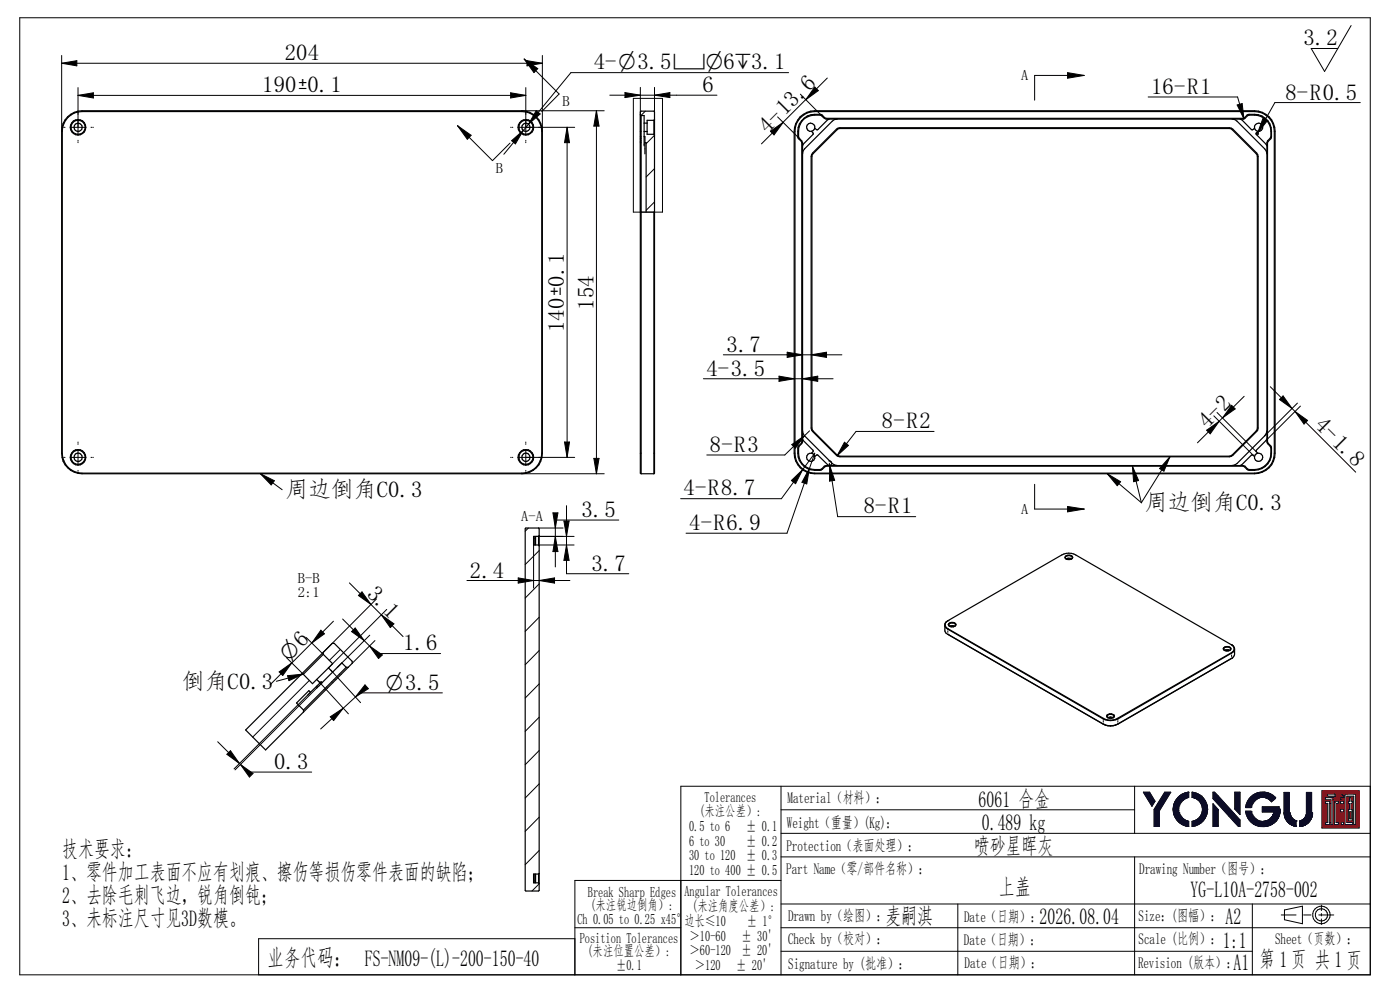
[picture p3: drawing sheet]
<svg xmlns="http://www.w3.org/2000/svg" width="297mm" height="210mm" viewBox="0 0 297 210" stroke-linecap="round" stroke-linejoin="round" font-family="sans-serif">
<g fill="none" stroke="#000" stroke-width=".21">
<path d="M4.2 3.8h286.5v203h-286.5zM165.7 166.8v40M165.7 171.8h75M165.7 176.8h125M240.7 166.8v10M290.7 166.8h-146.3v40M122 196.8h22.4M122 199.1h-67.1v7.7M165.7 181.8h125M165.7 196.8h125M165.7 191.8h125M165.7 186.8h-43.7v20"/>
<path d="M203.2 191.8v15M240.7 181.8v25M265.7 191.8v15M271.8 194.1h3.2M272.5 193l3.8-.8v3.8l-3.8-.9zM276.6 194.1h1.5M279.8 194.1h3.2M280.3 192v1.2M280.3 193.8v.5M280.3 194.9v1.2M165.7 201.8h100"/>
<circle cx="280.3" cy="194.1" r="1.86"/>
<circle cx="280.3" cy="194.1" r="1.31"/>
</g>
<path d="M280.5 167.8v7.8h7.8v-7.8zM285.3 168.4h2.3v6.5h-.4v-6h-1.4v5.6h1.2l-.1 .4h-1.6zM286.3 169.2h.3v.8h.4l-.1 .4h-.3v1.3h.3v2.5h-.9v-2.5h.3v-1.3h-.3v-.4h.3zM284.4 170h.7v.4h-.2v1.3h.2v.5h-.2l.1 2.7h-.5v-2.7l-.1-.5h.1v-1.3zM283.1 170h.9l-.1 .4h-.4v4.1h.5l-.1 .4h-.8zM281.1 169.2h1.7v5.7h-.4v-5.2h-1.1zM281.6 168.4h1.9l-.1 .5h-1.7zM281.3 170h.8v4.9h-.9l.1-.4h.4v-4.1h-.6z" fill-rule="evenodd" fill="#f00"/>
<g fill="none" stroke="#f00" stroke-width=".21">
<path d="M280.5 167.8h7.8v7.8h-7.8zM281.1 169.2h1.7v5.7h-.4v-5.2h-1.1zM281.3 170h.8v4.9h-.9l.1-.4h.4v-4.1h-.6zM281.6 168.4h1.9l-.1 .5h-1.7zM282.1 170.4h.1M282.1 174.5h.1M282.4 169.2h.1M282.8 169.2h.1M282.8 169.7h.1M283.1 170.2h.1M283.1 170h.9l-.1 .4h-.4v4.1h.5l-.1 .4h-.8zM283.1 168.4h.1"/>
<path d="M283.1 168.9h.1M284.4 170h.7v.4h-.2v1.3h.2v.5h-.2l.1 2.7h-.5v-2.7l-.1-.5h.1v-1.3zM284.5 169.2h.1M284.5 168.4h.3v.4h.3v.4h-.3l-.1 .5h-.3zM285 169.2h.1M285.3 168.4h2.3v6.5h-.4v-6h-1.5v5.6h1.3l-.1 .4h-1.6zM285.5 174.9h.1M286.3 169.2h.3v.8h.4l-.1 .4h-.3v1.3h.3v2.5h-.9v-2.5h.3v-1.3h-.3v-.4h.3z"/>
</g>
<path d="M286.3 172.2h.3v1.5h-.3z" fill-rule="evenodd" fill="#f00"/>
<path d="M286.3 172.2h.3v1.5h-.3z" fill="none" stroke="#f00" stroke-width=".21"/>
<path d="M242.6 168.1h1.3l1.1 1.9-.6 1z" fill-rule="evenodd" fill="#0c0c26"/>
<path d="M242.6 168.1h1.3l1.1 1.9-.6 1z" fill="none" stroke="#0c0c26" stroke-width=".21"/>
<path d="M247.1 168.1h1.3l-2.4 3.9v3.3h-1.1v-3.6z" fill-rule="evenodd" fill="#0c0c26"/>
<path d="M247.1 168.1h1.3l-2.4 3.9v3.3h-1.1v-3.6z" fill="none" stroke="#0c0c26" stroke-width=".21"/>
<path d="M249.8 169.2l1.3-.9 1.1-.2v1.1l-.8 .2-.7 .4-.4 .6-.3 .8v.9l.2 .8 1 1 1 .3v1.1l-1-.2-.8-.4-.7-.7-.6-.9-.2-1.1v-.9l.3-1z" fill-rule="evenodd" fill="#0c0c26"/>
<g fill="none" stroke="#0c0c26" stroke-width=".21">
<path d="M248.9 171.5h.1M248.9 171.6h.1M248.9 171.7h.1M248.9 171.9h.1M248.9 172h.1M248.9 171.4v.1M248.9 171.6v.1M248.9 171.8v.1M248.9 171.1h.1M248.9 171.2h.1M248.9 171.3h.1M248.9 171.4h.1"/>
<path d="M248.9 172.1h.1M248.9 172.2h.1M248.9 172.3h.1M248.9 171.2v.1M248.9 172v.1M248.9 172.2v.1M249 170.9h.1M249 171.1h.1M249 172.3h.1M249 172.4h.1M249 172.5h.1M249 171v.1"/>
<path d="M249 172.4v.1M249 170.7h.1M249 172.6h.1M249 170.8v.1M249 170.6h.1M249 172.8h.1M249 172.7v.1M249.1 170.4h.1M249.1 170.5h.1M249.1 172.8h.1M249.1 172.9h.1M249.1 170.5l-.1 .1"/>
<path d="M249.1 172.9v.1M249.1 170.3h.1M249.1 173h.1M249.1 173.1h.1M249.2 170.3h.1M249.2 173.1h.1M249.2 170.1h.1M249.2 173.2h.1M249.2 170.2v.1M249.3 170.1h.1M249.3 173.3h.1M249.3 170h.1"/>
<path d="M249.3 173.4h.1M249.3 169.9h.1M249.3 173.5h.1M249.4 169.8h.1M249.4 169.9h.1M249.4 173.5h.1M249.4 173.6h.1M249.5 169.7h.1M249.5 169.8h.1M249.5 173.7h.1M249.6 169.6h.1M249.6 173.8h.1"/>
<path d="M249.6 169.5h.1M249.6 173.9h.1M249.7 169.5h.1M249.7 173.9h.1M249.7 174h.1M249.7 169.4h.1M249.8 169.3h.1M249.8 174.1h.1M249.8 169.2h.1M249.9 169.2h.1M249.9 174.2h.1M249.9 169.1h.1"/>
<path d="M250 169.1h.1M250 174.3h.1M250 172h.1M250 171.8h.1M250 171.4h.1M250 171.2h.1M250 171.2v1.1M250.1 169h.1M250.1 174.4h.1M250.1 172.3h.1M250.1 171h.1M250.1 172.3v.1"/>
<path d="M250.1 172.5h.1M250.1 170.8h.1M250.1 172.5l.1 .3M250.1 168.9h.1M250.1 174.5h.1M250.1 172.7h.1M250.1 170.7h.1M250.1 170.7l-.1 .5M250.2 168.9h.1M250.2 174.5h.1M250.2 172.8h.1M250.2 170.6h.1"/>
<path d="M250.2 172.8v.1M250.3 168.8h.1M250.3 174.5h.1M250.3 172.9h.1M250.3 170.4h.1M250.3 172.9v.1M250.3 170.4l-.1 .2M250.3 174.6h.1M250.4 168.8h.1M250.4 173.1h.1M250.4 170.3h.1M250.4 170.3l-.1 .1"/>
<path d="M250.4 168.7h.1M250.4 174.7h.1M250.4 173.1v.1M250.5 168.7h.1M250.5 174.7h.1M250.5 173.2h.1M250.5 170.1h.1M250.5 170.1l-.1 .1M250.5 174.8h.1M250.5 173.3h.1M250.5 173.3l.1 .1M250.6 168.6h.1"/>
<path d="M250.6 174.8h.1M250.6 173.4h.1M250.6 170h.1M250.6 170v.1M250.7 168.6h.1M250.7 174.8h.1M250.7 173.4h.1M250.7 169.9h.1M250.7 168.5h.1M250.7 173.5h.1M250.7 173.5l.1 .1M250.7 174.9h.1"/>
<path d="M250.8 168.5h.1M250.8 174.9h.1M250.8 169.8h.1M250.8 169.8h-.1M250.9 174.9h.1M250.9 173.7h.1M250.9 169.8h.1M250.9 168.4l-.1 .1M250.9 168.4h.1M250.9 175h.1M250.9 169.7h.1M251 175h.1"/>
<path d="M251 173.7h.1M251 173.7v.1M251 168.4h.1M251 169.6h.1M251 169.6v.1M251.1 168.4h.1M251.1 175h.1M251.1 173.8h.1M251.1 173.8l.1 .1M251.1 168.3h.1M251.2 168.3h.1M251.2 169.5h.1"/>
<path d="M251.2 175.1h.1M251.2 169.5l-.1 .1M251.2 173.9h.1M251.3 168.3h.1M251.3 175.1h.1M251.3 168.2h.1M251.3 169.4h.1M251.3 169.4l-.1 .1M251.4 175.1h.1M251.4 174h.1M251.4 174l.1 .1M251.4 168.2h.1"/>
<path d="M251.4 175.2h.1M251.5 168.2h.1M251.5 175.2h.1M251.5 169.3h.1M251.5 169.3l-.1 .1M251.6 168.2h.1M251.6 175.2h.1M251.6 174.1h.1M251.6 174.1l.6 .1v1.1h-.1M251.6 169.3h.1M251.6 168.1h.1M251.7 168.1h.1"/>
<path d="M251.7 169.3h.1M251.7 175.3h.1M251.7 174.1h.1M251.8 175.3h.1M251.8 168.1h.1M251.9 168.1h.1M251.9 169.2h.1M251.9 175.3h.1M251.9 169.2h-.2M251.9 174.2h.1M252 175.3h.1M252.1 168.1h.1"/>
<path d="M252.1 168.1h.1v1.1h-.3"/>
</g>
<path d="M252.9 168.1l1.1 .3 1.1 .7 .9 1.4 .2 1.1-.2 1.2-.6 1.2-1 .8-1.3 .5h-.2v-1.1l1-.3 .6-.5 .6-1.1v-.9l-.1-.6-.5-.8-.8-.6-.8-.2z" fill-rule="evenodd" fill="#0c0c26"/>
<g fill="none" stroke="#0c0c26" stroke-width=".21">
<path d="M253.1 169.2h.1M253.1 174.2h.1M253.3 169.2h.1M253.3 174.2h-.2M253.3 174.1h.1M253.3 169.2l.2 .1M253.5 169.3h.1M253.5 174.1h-.2M253.5 174.1h.1M253.5 169.3l.1 .1M253.6 169.4h.1M253.6 174l-.1 .1"/>
<path d="M253.7 174h.1M253.7 169.4h.1M253.7 173.9v.1M253.8 173.9h.1M253.8 169.5h.1M253.9 169.5h.1M253.9 173.9h-.1M253.9 173.9h.1M253.9 169.5l.1 .1M254 169.6h.1M254 173.8l-.1 .1M254 173.8h.1"/>
<path d="M254.1 173.7h.1M254.1 169.7h.1M254.2 169.7h.1M254.2 173.7h-.1M254.2 169.8h.1M254.2 173.7h.1M254.3 169.8h.1M254.3 173.6h.1M254.3 169.8l.1 .1M254.4 169.9h.1M254.4 173.5l-.1 .1M254.4 173.4h.1"/>
<path d="M254.5 173.4h.1M254.5 170v.1M254.5 170.1h.1M254.6 170.1h.1M254.6 173.3l-.1 .1M254.6 173.2h.1M254.6 170.1v.1M254.6 170.2h.1M254.7 170.3h.1M254.7 173.1l-.1 .1M254.7 173.1h.1M254.7 170.3l.1 .1"/>
<path d="M254.8 170.4h.1M254.8 173h.1M254.8 170.5h.1M254.8 172.9h.1M254.8 170.4v.1M254.8 168.9l-1.1-.7-.8-.1v1.1h.4M254.8 170.6h.1M254.8 172.8v.2M254.9 168.9h.1M254.9 170.6h.1M254.9 172.8h.1M254.9 168.9a3.7 3.7 0 0 1-.1 5.6l-1.3 .7-.6 .1v-1.1h.2"/>
<path d="M254.9 170.7v.1M254.9 172.7v.1M254.9 170.8h.1M254.9 172.6h.1M255 170.8l.1 .6M255 172.5l-.1 .1M255 171h.1M255 172.4h.1M255 172.3v.1M255.1 171.2h.1M255.1 172.3h.1M255.1 172v.3"/>
<path d="M255.1 171.4h.1M255.1 171.8h.1M255.1 172h.1M255.1 171.4v.6"/>
</g>
<path d="M257.3 170.5l1.1 1.2v3.6h-1.1z" fill-rule="evenodd" fill="#0c0c26"/>
<path d="M257.3 170.5l1.1 1.2v3.6h-1.1z" fill="none" stroke="#0c0c26" stroke-width=".21"/>
<path d="M257.3 168.1h.4l5.4 5.8v1.4h-.4l-5.4-5.9z" fill-rule="evenodd" fill="#0c0c26"/>
<path d="M257.3 168.1h.4l5.4 5.8v1.4h-.4l-5.4-5.9z" fill="none" stroke="#0c0c26" stroke-width=".21"/>
<path d="M262 168.1h1.1v4.7l-1.1-1.2z" fill-rule="evenodd" fill="#0c0c26"/>
<path d="M262 168.1h1.1v4.7l-1.1-1.2z" fill="none" stroke="#0c0c26" stroke-width=".21"/>
<path d="M265.3 169.1l.6-.5 .9-.4 1.5-.1 1.2 .3 1.1 1-.9 .7-.5-.6-.7-.3-1-.1-.5 .1-1.1 .8-.4 .8-.1 .5h-1.1l.3-1.2z" fill-rule="evenodd" fill="#0c0c26"/>
<g fill="none" stroke="#0c0c26" stroke-width=".21">
<path d="M265.4 171.2h.1M265.4 171h.1M265.4 171v.2M265.5 170.8h.1M265.5 170.8l-.1 .2M265.6 170.7h.1M265.6 170.7l-.1 .1M265.6 170.5h.1M265.6 170.5v.1M265.7 170.4h.1M265.7 170.3h.1M265.7 170.3v.1"/>
<path d="M265.8 170.2h.1M265.8 170.2v.1M265.9 170.1h.1M265.9 170h.1M265.9 170v.1M266 170h.1M266 169.9h.1M266.1 169.9h.1M266.2 169.8h.1M266.2 169.8h-.1M266.2 169.7h.1M266.3 169.7h.1"/>
<path d="M266.4 169.6h.1M266.4 169.6h-.1M266.4 169.5h.1M266.5 169.5h.1M266.6 169.5h.1M266.7 169.4h.1M266.8 169.3h.1M266.9 169.3h.1M267 169.3h.1M267.2 169.2h.1M267.2 169.2h-.2M267.3 169.2h.1"/>
<path d="M267.5 169.1h.1M267.5 169.1l-.1 .1M267.6 169.1h.2M267.8 169.1h.1M267.9 169.1h.1M267.9 168.1h.1M268 169.1h.1M268.1 168.1h.1M268.1 169.1h.1M268.1 169.2h.1M268.1 168.1l-1.3 .1-.9 .4-.6 .5a4.2 4.2 0 0 0-1 2.2l1.1-.1M268.2 168.1h.1"/>
<path d="M268.2 169.2h.1M268.3 169.2h.1M268.4 169.2h.1M268.4 168.1h.1M268.5 169.2h.1M268.5 168.1h.1M268.6 169.2h.1M268.6 168.1h.1M268.6 169.3h.1M268.7 168.1h.1M268.7 169.3h.1M268.7 168.1l.1 .1"/>
<path d="M268.8 169.3h.1M268.8 168.2h.1M268.9 168.2h.1M268.9 169.4h.1M269 168.2h.1M269 169.4h.1M269 168.3h.1M269 169.5h.1M269.1 169.5h.1M269.2 168.3h.1M269.2 169.5h.1M269.2 169.6h.1"/>
<path d="M269.2 168.3l.1 .1M269.3 169.6h.1M269.3 168.4h.1M269.3 169.7h.1M269.4 168.4h.1M269.4 169.7h.1M269.5 169.8h.1M269.5 168.5h.1M269.5 169.9h.1M269.6 168.5h.1M269.6 169.9h.1M269.7 168.6h.1"/>
<path d="M269.8 168.7h.1M269.9 168.7h.1M270 168.8h.1M270 168.8l.1 .1M270.1 168.9h.1M270.2 169h.1M270.3 169h.1M270.3 169.1h.1M270.4 169.2h.1M270.5 169.2h.1M270.5 169.2l.1 .2-.9 .7v-.1"/>
</g>
<path d="M264.3 172.1h1.1l.3 1 1 .9 .7 .2h.9l.8-.3 .6-.5 .6-1.1h-2.5v-1.1h3.6l-.1 1.4-.7 1.5-1 .8-1.4 .4h-1.2l-1.2-.6-1-1z" fill-rule="evenodd" fill="#0c0c26"/>
<g fill="none" stroke="#0c0c26" stroke-width=".21">
<path d="M264.3 172.2h.1M265.4 172.1h.1M265.4 172.1h-1.1a3.6 3.6 0 0 0 1.3 2.5M265.4 172.1v.2M265.4 172.3h.1M265.4 172.3l.1 .2M265.5 172.6h.1M265.5 172.6l.1 .2M265.6 172.8h.1M265.6 174.6h.1M265.6 172.9h.1M265.6 172.9l.1 .2"/>
<path d="M265.7 173h.1M265.7 174.6l1 .6 1.3 .1M265.8 173.1h.1M265.8 173.2h.1M265.8 173.2l.1 .1M265.9 173.3h.1M265.9 173.4h.1M266 173.5h.1M266.1 173.5h.1M266.1 173.6h.1M266.2 173.7h.1M266.3 173.7h.1"/>
<path d="M266.3 173.7l.1 .1M266.4 173.8h.1M266.5 173.9h.1M266.6 173.9h.1M266.7 174h.1M266.8 174h.1M266.8 174l.1 .1M266.9 174.1h.1M267 174.2h.1M267 174.2h.2M267.3 174.2h.1M267.4 174.2h.1"/>
<path d="M267.4 174.2l.4 .1M267.6 174.2h.1M267.8 174.3h.1M267.9 175.3h.1M267.9 174.3h.1M268 174.2h.1M268 175.3h.1M268.1 175.3h.1M268.1 174.2h.1M268.2 175.3h.1M268.2 174.2h.1M268.3 174.2h.1"/>
<path d="M268.3 175.3h.1M268.3 175.3h-.1M268.4 175.3h.1M268.4 174.2h.1M268.5 175.3h.1M268.5 174.2h.1M268.6 175.3h.1M268.6 174.2h.1M268.6 174.1h.1M268.7 175.3h.1M268.7 174.1h.1M268.7 175.2h.1"/>
<path d="M268.8 175.2h.1M268.8 174.1h.1M268.9 175.2h.1M268.9 174.1h.1M268.9 174h.1M269 175.2h.1M269 174h.1M269.1 173.9h.1M269.1 175.1h.1M269.2 175.1h.1M269.2 173.9h.1M269.3 173.8h.1"/>
<path d="M269.3 175h.1M269.4 175h.1M269.4 173.8h.1M269.4 173.7h.1M269.5 175h.1M269.5 173.7h.1M269.5 173.6h.1M269.5 174.9h.1M269.6 173.6h.1M269.6 174.9h.1M269.7 174.9h.1M269.7 173.5h.1"/>
<path d="M269.7 174.8h.1M269.7 173.4h.1M269.8 174.8h.1M269.8 173.4h.1M269.8 173.3h.1M269.9 174.7h.1M269.9 173.2h.1M269.9 173.3h.1M269.9 173.1h.1M270 173.1h.1M270 174.7h.1M270 173h.1"/>
<path d="M270 174.7h-.1M270 174.6h.1M270 172.9h.1M270.1 172.8h.1M270.1 172.9h.1M270.1 174.5h.1M270.1 172.7h.1M270.2 174.5h.1M270.2 172.6h.1M270.2 172.7h.1M270.2 172.4h.1M270.2 172.5h.1"/>
<path d="M270.3 174.5h.1M270.3 172.3h.1M270.3 172.4h.1M270.3 174.4h.1M270.4 174.3h.1M270.5 174.2h.1M270.6 174.2h.1M270.6 174.1h.1M270.6 174h.1M270.7 174h.1M270.7 173.9h.1M270.8 173.9h.1"/>
<path d="M270.8 173.8h.1M270.8 173.7h.1M270.9 173.7h.1M270.9 173.6h.1M271 173.5h.1M271 173.4h.1M271.1 173.4h.1M271.1 173.3h.1M271.1 173.2h.1M271.1 173.1h.1M271.2 173.1h.1M271.2 173h.1"/>
<path d="M271.2 172.9h.1M271.2 172.8h.1M271.3 172.8h.1M271.3 172.7h.1M271.3 172.6h.1M271.3 172.5h.1M271.3 172.4h.1M271.4 172.4h.1M271.4 172.3h.1M271.4 172.2h.1M271.4 172.1h.1M271.4 172h.1"/>
<path d="M271.4 171.9h.1M271.4 171.8h.1M271.4 171.7h.1M271.4 171.7v-.5h-3.6v1.1h2.5"/>
</g>
<path d="M272.4 168.1h1.1l.1 4.7 .6 1.1 .8 .3v1.1l-1-.3-.5-.3-.9-1.2-.2-.9z" fill-rule="evenodd" fill="#0c0c26"/>
<g fill="none" stroke="#0c0c26" stroke-width=".21">
<path d="M272.4 172.4h.1M272.4 172.5h.1M272.4 172.6h.1M272.4 172.4v-4.3h1.1v4.3M272.5 172.6h.1M272.5 172.7h.1M272.5 172.8h.1M272.5 172.9h.1M272.5 173h.1M272.5 173.1h.1M272.5 173.2h.1M272.5 173.3h.1"/>
<path d="M272.6 173.3h.1M272.6 173.4h.1M272.6 173.5h.1M272.7 173.5h.1M272.7 173.6h.1M272.7 173.7h.1M272.8 173.7h.1M272.8 173.8h.1M272.8 173.9h.1M272.9 173.9h.1M272.9 174h.1M272.9 174.1h.1"/>
<path d="M273 174.1h.1M273 174.2h.1M273.1 174.2h.1M273.1 174.3h.1M273.2 174.3h.1M273.2 174.4h.1M273.3 174.4h.1M273.3 174.5h.1M273.4 174.5h.1M273.4 174.6h.1M273.5 174.6h.1M273.5 174.7h.1"/>
<path d="M273.5 172.6h.1M273.5 172.5h.1M273.5 172.4h.1M273.6 174.7h.1M273.6 172.8h.1M273.6 172.7h.1M273.6 172.6h.1M273.6 174.8h.1M273.6 173h.1M273.6 172.9h.1M273.6 173.1h.1M273.7 174.8h.1"/>
<path d="M273.7 173.2h.1M273.7 173.1h.1M273.7 173.3h.1M273.8 174.8h.1M273.8 174.9h.1M273.8 173.4h.1M273.8 173.3h.1M273.9 174.9h.1M273.9 173.5h.1M273.9 173.4h.1M273.9 175h.1M273.9 173.6h.1"/>
<path d="M274 175h.1M274 173.6h.1M274 173.7h.1M274.1 173.7h.1M274.1 175h.1M274.2 175h.1M274.2 173.8h.1M274.2 175.1h.1M274.3 175.1h.1M274.3 173.9h.1M274.4 175.1h.1M274.4 173.9h.1"/>
<path d="M274.4 175.2h.1M274.5 174h.1M274.5 175.2h.1M274.6 175.2h.1M274.6 174h.1M274.6 174.1h.1M274.7 175.2h.1M274.7 174.1h.1M274.7 175.3h.1M274.8 175.3h.1M274.8 174.1h.1M274.8 174.2h.1"/>
<path d="M274.9 175.3h.1M274.9 174.2h.1M275 174.2h.1M275 174.2l-.1 1.1"/>
</g>
<path d="M277.2 168.1h1.1l-.1 5-.3 .7-.6 .8-.9 .5-.7 .2v-1.1l.8-.4 .7-1z" fill-rule="evenodd" fill="#0c0c26"/>
<g fill="none" stroke="#0c0c26" stroke-width=".21">
<path d="M242.6 168.1h1.3l1.1 1.9-.6 1zM247.1 168.1h1.3l-2.4 3.9v3.3h-1.1v-3.6zM249.8 169.3a3.5 3.5 0 0 1 2.4-1.2v1.1a2.57 2.57 0 0 0-2.2 2.5 2.57 2.57 0 0 0 2.2 2.5v1.1a3.6 3.6 0 0 1-2.4-6zM252.9 168.1a3.6 3.6 0 0 1 3.3 3.6 3.6 3.6 0 0 1-3.3 3.6v-1.1a2.57 2.57 0 0 0 2.2-2.5 2.57 2.57 0 0 0-2.2-2.5zM257.3 168.1h.4l5.4 5.8v1.4h-.4l-5.4-5.9zM257.3 170.5l1.1 1.2v3.6h-1.1zM262 168.1h1.1v4.7l-1.1-1.2zM264.3 172.2h.1M265.4 172.1h.1M265.4 172.1l-1.1 .1M265.5 169a3.6 3.6 0 0 1 5.1 .4l-.9 .7a2.44 2.44 0 0 0-2.5-.9 2.44 2.44 0 0 0-1.8 2.1h-1.1a3.3 3.3 0 0 1 1.2-2.3zM271.4 171.7h.1"/>
<path d="M271.4 171.7v-.5h-3.6v1.1h2.5a2.46 2.46 0 0 1-2.5 2 2.46 2.46 0 0 1-2.4-2.2M271.4 171.7a3.6 3.6 0 0 1-3.3 3.6 3.6 3.6 0 0 1-3.8-3.1M274.9 174.2h.1M274.9 174.2l-.3-.1a1.78 1.78 0 0 1-1.1-1.7v-4.3h-1.1v4.3a2.94 2.94 0 0 0 2.6 2.9v-1.1M275.8 175.3h.1M275.8 174.2h.1M275.8 174.2v1.1M275.9 175.3h.1M275.9 174.1h.1M276 174.1h.1M276 175.3h.1M276.1 175.2h.1"/>
<path d="M276.1 174.1h.1M276.1 174.1l-.3 .1M276.1 174h.1M276.2 175.2h.1M276.2 174h.1M276.3 175.2h.1M276.3 173.9h.1M276.3 174h.1M276.3 175.2l-.5 .1M276.3 175.1h.1M276.4 173.9h.1M276.4 173.9l-.3 .2"/>
<path d="M276.4 175.1h.1M276.5 175.1h.1M276.5 173.8h.1M276.5 175h.1M276.6 173.7h.1M276.6 173.8h.1M276.6 173.7l-.2 .2M276.6 175h.1M276.7 175h.1M276.7 173.6h.1M276.7 173.7h.1M276.7 175l-.4 .2"/>
<path d="M276.8 174.9h.1M276.8 173.5h.1M276.8 173.5l-.2 .2M276.9 174.9h.1M276.9 173.4h.1M276.9 173.3h.1M276.9 174.8h.1M276.9 173.3l-.1 .2M277 173.1h.1M277 173.2h.1M277 174.8h.1M277.1 174.8h.1"/>
<path d="M277.1 172.9h.1M277.1 173h.1M277.1 173.1h.1M277.1 173l-.2 .3M277.1 174.8l-.4 .2M277.1 174.7h.1M277.1 172.8h.1M277.2 174.7h.1M277.2 172.4h.1M277.2 172.5h.1M277.2 172.6h.1M277.2 172.7h.1"/>
<path d="M277.2 172.7v-4.6h1.1l-.1 4.9M277.2 172.7l-.1 .3M277.2 174.6h.1M277.3 174.6h.1M277.3 174.5h.1M277.4 174.5h.1M277.4 174.5l-.3 .3M277.5 174.4h.1M277.5 174.3h.1M277.6 174.3h.1M277.6 174.2h.1M277.7 174.2h.1"/>
<path d="M277.7 174.1h.1M277.7 174h.1M277.8 174h.1M277.8 174l-.4 .5M277.8 173.9h.1M277.9 173.9h.1M277.9 173.8h.1M278 173.7h.1M278 173.6h.1M278 173.5h.1M278 173.5l-.2 .5M278.1 173.4h.1"/>
<path d="M278.1 173.3h.1M278.1 173.2h.1M278.2 173.2h.1M278.2 173.1h.1M278.2 173h.1M278.2 172.9h.1M278.2 172.8h.1M278.2 173l-.2 .5M278.3 172.8h.1M278.3 172.7h.1M278.3 172.6h.1M278.3 172.5h.1"/>
<path d="M278.3 172.4h.1M280.5 167.8h7.8v7.8h-7.8zM281.1 169.2h1.7v5.7h-.4v-5.2h-1.1zM281.3 170h.8v4.9h-.9l.1-.4h.4v-4.1h-.6zM281.6 168.4h1.9l-.1 .5h-1.7zM282.1 170.4h.1M282.1 174.5h.1M282.4 169.2h.1M282.8 169.7h.1M282.8 169.2h.1M283.1 170.2h.1M283.1 170h.9l-.1 .4h-.4v4.1h.5l-.1 .4h-.8z"/>
<path d="M283.1 168.4h.1M283.1 168.9h.1M284.4 170h.7v.4h-.2v1.3h.2v.5h-.2l.1 2.7h-.5v-2.7l-.1-.5h.1v-1.3zM284.5 169.2h.1M285 169.2h.1M285.1 168.8h.1M285.1 168.8v.4h-.3l-.1 .5h-.3l.1-.5M285.1 168.8h-.3v-.4h-.3v.8M285.3 168.4h2.3v6.5h-.4v-6h-1.5v5.6h1.3l-.1 .4h-1.6zM285.5 174.9h.1M286.3 169.2h.3v.8h.4l-.1 .4h-.3v1.3h.3v2.5h-.9v-2.5h.3v-1.3h-.3v-.4h.3zM286.3 172.2h.3v1.5h-.3z"/>
</g>
<path d="M282.1 174.5h.1M282.4 169.2h.1M282.8 169.2h.1M283.1 170.2h.1M283.1 168.9h.1M283.1 168.4h.1M285 169.2h.1M285.5 174.9h.1" fill="none" stroke="#f00" stroke-width=".21"/>
<g fill="none" stroke="#000" stroke-width=".25">
<path d="M14.4 24.8a4.4 4.4 0 0 1 3-1.3h93.3a4.3 4.3 0 0 1 4.4 4.4v68.2a4.3 4.3 0 0 1-4.4 4.4h-93.3a4.3 4.3 0 0 1-4.3-4.4v-68.2a4.1 4.1 0 0 1 1.3-3.1zM14.4 24.9a3.9 3.9 0 0 1 3-1.2h93.3a4.2 4.2 0 0 1 4.2 4.2v68.2a4.2 4.2 0 0 1-4.2 4.3h-93.3a4.2 4.2 0 0 1-4.2-4.3v-68.2a4.4 4.4 0 0 1 1.2-3zM135.8 24.3l.2 .2M136 24.5v76M136 24.5h.7v6.4M136.7 29h.1v3.6M136.7 27.9h.6M136.7 26.1h.6M136.8 30.3h.3v14.7M138.7 28.5l.2 .2M138.7 25.5v3M138.7 25.5h-1.4v3h1.4"/>
<path d="M138.9 25.4l-.2 .1M169.8 24.8a4.6 4.6 0 0 1 3-1.3h93.3a4.3 4.3 0 0 1 4.4 4.4v68.2a4.3 4.3 0 0 1-4.4 4.4h-93.3a4.3 4.3 0 0 1-4.3-4.4v-68.2a4.6 4.6 0 0 1 1.3-3.1zM169.9 24.9a3.9 3.9 0 0 1 2.9-1.2h93.3a4.2 4.2 0 0 1 4.2 4.2v68.2a4.2 4.2 0 0 1-4.2 4.3h-93.3a4.2 4.2 0 0 1-4.1-4.3v-68.2a3.9 3.9 0 0 1 1.2-3zM170.1 25.6a4 4 0 0 1 4.4-1.2l.8 .7h88.4l.8-.7a3.9 3.9 0 0 1 5.2 4.6l-.1 .5-.7 .8v63.5l.7 .8a3.9 3.9 0 0 1-.9 4.1 3.9 3.9 0 0 1-4.2 .9l-.8-.7h-88.4l-.8 .7a3.9 3.9 0 0 1-5.3-4.6l.9-1.2v-63.5l-.8-1a5.1 5.1 0 0 1 .8-3.7zM170.1 25.7a4.1 4.1 0 0 1 4.2-1.1l1 .7h88.4l1-.7a3.7 3.7 0 0 1 3.9 .8 3.7 3.7 0 0 1 .9 3.9l-.6 .6-.1 .4v63.5l.7 .9a3.7 3.7 0 0 1-.9 3.9 3.7 3.7 0 0 1-3.9 .9l-.6-.6-.4-.1h-88.4l-.4 .1-.6 .6a3.8 3.8 0 0 1-3.9-.9 3.8 3.8 0 0 1-.9-3.9l.8-.9v-63.5l-.8-1a4.7 4.7 0 0 1 .6-3.6zM172.2 27.9l.4 .5-.1 .1-2.1 2.1-.1 .3M172.5 32.6l5.1-5.1 .6-.2h83l5.3 5.3 .2 .6v57.9l-5.3 5.4-.6 .3-83-.1-5.3-5.3-.2-.6v-57.6zM172.8 27.2a.88 .88 0 0 0-.8-1.1 .88 .88 0 0 0-.9 1 .88 .88 0 0 0 1.1 .8M172.8 27.2l-.3 .5-.3 .2M175.9 25.3l-.3 .1-2.1 2.1-.1 .1-.6-.4M177.5 27.4l.7-.3h82.6l.7 .3 5.1 5.1 .3 .7v57.6l-.3 .7-5.1 5.1-.7 .3h-82.6l-.7-.3-5.1-5.1-.3-.7v-57.6l.3-.7zM177.6 25.3l-.6 .1-.4 .3-5.9 5.9-.4 .4v.6"/>
<path d="M261.4 25.3l.6 .1 .4 .3 5.9 5.9 .3 .4 .2 .6M263.1 25.3l.3 .1 2.1 2.1h.4l.2-.3M266.1 27.2a.87 .87 0 0 1 .8-1.1 .87 .87 0 0 1 1 .9 .87 .87 0 0 1-1 .9M266.1 27.2l.4 .5 .4 .2M266.9 27.9l-.4 .3v.3l2.1 2.1 .2 .3M138.7 45v55.5M170.3 91.4v.5l.4 .6 5.9 5.8 1 .5M170.3 93.1l.1 .3 2.1 2.1 .1 .2-.4 .4M172.2 96.1a.87 .87 0 0 0-1.1 .8 .87 .87 0 0 0 .9 1 .87 .87 0 0 0 .8-1M172.2 96.1l.5 .4 .1 .4M172.8 96.9l.6-.4 .1 .1 2.4 2.2M266.1 96.9l-.2-.3h-.4l-2.1 2-.3 .2"/>
<path d="M266.9 96.1a.87 .87 0 0 1 1 .9 .87 .87 0 0 1-.9 .9 .87 .87 0 0 1-.9-1M266.9 96.1l-.4 .2-.4 .6M268.8 93.1l-.2 .3-2.1 2.1v.3l.4 .3M268.8 91.4l-.5 1.1-5.9 5.8-1 .5M111.5 112h2.8l.1 .2v76.7l-.1 .1h-2.8l-.1-.1v-76.7zM113.5 113.8v1.8M113.6 113.8v1.8M114.3 113.8v1.8M114.3 113.8h-1.1v1.8h1.1M114.3 115.6l.1 .2M114.4 113.6l-.1 .2M136 100.5h2.7"/>
<path d="M136 100.5l-.2-.1v-76.7l.2-.1h2.7l.2 .1v76.7l-.2 .1M226.4 118.7h.6M227.5 118.4l-.2 .2a1.05 1.05 0 0 0-1.1 0M227.5 118.4v-.1a.81 .81 0 0 0-.8-.4 .81 .81 0 0 0-.7 .5l.2 .2M227.5 118.4l.1-.2a.94 .94 0 0 0-1.7 0l.3 .4M227.5 118.4a1.23 1.23 0 0 1-1.3 .2M68.6 138.4v.4M68.6 138.8l-4.3 4.2M68.6 138.8l2 2-.9 .9M70.5 136.5h.4l3.8 3.8v.4l-18.4 18.4-4.2-4.2zM200.4 132.6l.3 .6 .4 .3 33.4 19.2a3.7 3.7 0 0 0 2.7-.2l24.1-13.9 .5-.6 .1-.3M200.4 132.6l.1 1.4 .6 .6"/>
<path d="M201.1 134.6h.1M201.1 131.7l-.4 .3-.3 .6M201.1 134.6l33 19a3.2 3.2 0 0 0 3.1 0l24.1-13.9M201.1 131.7h.1M201.1 131.7a.91 .91 0 0 0-.6 .8 .91 .91 0 0 0 .6 .9l33 19a3.1 3.1 0 0 0 3 0l24.1-13.9a.9 .9 0 0 0 .6-.9 .9 .9 0 0 0-.6-.8M201.1 131.7l24.2-14a3.1 3.1 0 0 1 2.9 0l33 19.1M201.3 132.3a1.01 1.01 0 0 1 1.5 .2 .94 .94 0 0 1-1.6 0zM201.3 132.5a.89 .89 0 0 1 1.4 .1l-.1 .2-.6-.1-.6 .1zM201.7 133h.6M259.6 137.4a1.01 1.01 0 0 1 1.6 .2 .94 .94 0 0 1-1.7 0zM259.8 137.4a.98 .98 0 0 1 1.3 .3l-.2 .3-.3-.2-.8 .2-.2-.2zM260.1 138h.5"/>
<path d="M261.2 136.8h.1M261.2 139.7l-24.1 13.9-1 .4M261.3 139.7h.1M261.3 136.8l.3 .2 .3 .7M261.9 137.7l-.1 1.4-.5 .6M63.9 143h.4M64.3 143l2 2 .9-.9M64.4 150.6v.4M65.9 146.9l-.6 .6M65.9 146.9l-.4-.4-2.6 2.6 1.5 1.5M67.1 145.6l.3 .2M67.2 144.1l.7 .8"/>
<path d="M67.4 145.8l-.3 .2M67.9 144.9l-2 2M68.3 144.8l-.9 1M68.3 144.8l-.2-.2-.2 .3M69.7 141.7l-2.5 2.4M69.7 141.7l.9 .9M73.4 141.6l-9 9M73.4 141.6l-.9-1-4.2 4.2M73.4 141.6h.5M234.1 153.6l1.5 .4M234.9 151.7a1.01 1.01 0 0 1 1.5 .2 .94 .94 0 0 1-1.6 0zM235.3 152.4h.6"/>
<path d="M236.1 152.3l.2-.3a.82 .82 0 0 0-.7-.4 .82 .82 0 0 0-.7 .5l.1 .2a1.05 1.05 0 0 1 1.2 0M113.5 185.4v1.9M113.6 185.4v1.9M114.3 185.4v1.9M114.3 185.4h-1.1v1.9h1.1M114.3 187.3l.1 .1M114.4 185.3l-.1 .1"/>
<circle cx="16.5" cy="27" r="1.66"/>
<circle cx="16.6" cy="27" r="1.5"/>
<circle cx="16.6" cy="27" r=".87"/>
<circle cx="111.6" cy="27" r="1.65"/>
<circle cx="111.6" cy="27" r=".86"/>
<circle cx="111.6" cy="27" r="1.49"/>
<circle cx="16.5" cy="97" r="1.66"/>
<circle cx="16.6" cy="97" r=".89"/>
<circle cx="16.6" cy="97" r="1.51"/>
<circle cx="111.6" cy="97" r="1.65"/>
<circle cx="111.6" cy="97" r=".88"/>
<circle cx="111.6" cy="97" r="1.51"/>
</g>
<g fill="none" stroke="#000" stroke-width=".21">
<path d="M13.1 11.8v16.1M13.1 13.4l3.2-.5v1.1zM13.1 13.4h102M16.6 18.6v10M108.3 19.7l3.2 .5-3.2 .6zM111.2 12.5l7.4 7.4-3.7 3.8M111.2 12.5l2.9 2.1-.8 .8zM111.5 18.6v10M111.8 12.9l3.3 .5-3.3 .6zM115.1 11.8v16.1M132.6 19.6l3.2 .6-3.2 .5zM135.8 18.5v26.5"/>
<path d="M138.9 18.5v26.5M167.3 15.4h-46.2l-9 10.9M169.8 20l4.8 4.8M172.8 18.5l.8 .7-2.7 2zM175.5 16.6l-14 13.9M226.5 15.4l3.5 .6-3.5 .6zM230 16h-10.5v5.3M286.6 5.4l-5.6 9.8-2.8-4.9h5.6M13.3 27h.1M13.6 27h.2M14.9 27h3.3M16.6 29.8v.1"/>
<path d="M16.6 30.1v.2M16.6 20.2l3.2-.5v1.1zM16.6 20.2h94.9M19.3 27h.2M19.7 27h.1M97.1 26.7l7.4 7.4 3.7-3.7M97.1 26.7l2.8 2-.8 .8zM108.3 27h.2M108.5 29.8l2.5-2.1-1.7 2.8zM108.7 27h.1M109.9 27h12M110.7 23.5h17.5"/>
<path d="M111.5 29.8v.1M111.5 30.1v.2M112.1 26.3l-5.2 6.4M113.7 23.5l.9 .7-2.5 2.1zM120.3 27l.5 3.3h-1zM120.3 27v70M126.5 23.5l.6 3.3h-1.1zM126.5 23.5v77M129.4 20.2h22.7M134.4 20.9h6.1v24.1h-6.1zM136.9 23.6l-.9 .9M138.9 28.7l-1.8 1.8"/>
<path d="M138.9 35.8l-1.8 1.7M138.9 20.2l3.2-.6v1.1zM163.4 27.9l2.8-1.9-2 2.6zM165 24.8l4.8 4.8M243.6 20.6h19l1.3 4.6M262.5 22.3l1-.3 .4 3.2zM266.9 28.2v.3l-.2 .1-.2-.1v-.3M268 25l.9 .6-2.1 2.6zM288.6 21.8h-18.1l-3.8 6.6M138.9 42.8l-1.8 1.8M153.5 75.3h25.1M165.3 79.8l3.2 .5-3.2 .6z"/>
<path d="M167 74.7l3.3 .6-3.3 .5zM172.1 75.3l3.2-.6v1.1zM13.3 97h.1M13.6 97h.2M14.9 97h3.3M16.6 93.8v.1M16.6 94.1v.2M16.6 95.4v3.2M16.6 99.8v.1M19.3 97h.2M19.7 97h.1M108.3 97h.2"/>
<path d="M108.7 97h.1M109.9 97h12M111.5 93.8v.1M111.5 94.1v.2M111.5 95.4v3.2M111.5 99.8v.1M119.8 93.8h1l-.5 3.2zM126 97.2h1.1l-.6 3.3zM149.2 80.3h27.5M168 94.3l2.7-1.9-2 2.7zM170.3 80.3l3.2-.5v1.1zM171.7 99.4l-.5 3.3-1.1-.4z"/>
<path d="M171.7 91.4l-5.2 5.1h-16.6M175.8 97.8l.5 .1 .1 .3v.3l-.5 .3M175.9 98.3l1.8 11.3h16.6M176 98.8l1.1 3.1-1.1 .2zM179.2 93.8l.8 .7-2.4 2.2zM198.2 91.5h-16.6l-4 5.2M240.2 98.9l1.9 7.7M240.2 98.9l1.4 3-1.1 .3zM248.2 96.9l-6.1 9.7M248.2 96.9l-1.3 3-.9-.5zM256 91.3l2.7-1.9-1.9 2.6zM257.5 88.2l8.5 8.5"/>
<path d="M258.2 87.5l8.3 8.3M261.3 86l.7 .7-2.6 1.9zM263.9 84.1l-9.9 9.8M269.5 82l18.1 18.2M272.2 84l1.9 2.7-2.7-1.9zM274.7 87.3l2.7 1.9-.8 .8zM275.3 85.5l-7 7M275.9 86.1l-7.3 7.3M16.6 100.1v.1M55.2 100.5l4.7 3.4M55.2 100.5l3 1.5-.7 .9zM110.7 100.5h17.5"/>
<path d="M111.5 100.1v.1M112.1 112l-.7 .7M113.2 115.6v9.2M113.7 113.8h8.1M114.3 112h5.2M114.3 115.6h7.5M114.4 116.8l-3 3M117.3 108.8h1.1l-.6 3.2zM117.8 113.8l.6 3.2h-1.1zM119.6 110.5h1.1l-.5 3.3zM120.2 107.3v14.4h13.2M120.2 115.6l.5 3.3h-1.1z"/>
<path d="M131.3 110.3h-13.5v10M144.4 105.8h21.4l7-9.7-5.8 17h-21.5M167.9 101.9l2.4-2.2-1.5 2.9zM219.5 102.7v5.3h10.5M226.5 107.4l3.5 .6-3.5 .6zM234.9 100.5l7.3 6.2M234.9 100.5l2.8 1.7-.7 .8zM60.7 139.5l3.6 3.5M65 135.3l3.6 3.5M68.1 133.7l.7 .8-2.6 1.9zM70.7 131.8l-13.4 13.4M72.2 137.8l-2.4 2.3"/>
<path d="M72.7 131.3l7.3 7.3h13.5M74.1 123.7l11.4 11.3M75.4 133.2l1.9 2.7-2.7-1.9zM76.8 125.6l1.9 2.6-2.7-1.9zM78.4 137l2.7 1.9-.8 .8zM78.4 134.7l-6.9 6.9M79.5 135.9l-4.8 4.8M79.8 127.1l-11.2 11.3M80.9 130.4l2.7 1.9-.8 .8zM82 129.3l-12.3 12.4M99.1 123.1h21.8M109.9 122.6l3.3 .5-3.3 .6z"/>
<path d="M114.4 123.9l-3 3M114.4 130.9l-3 3M114.4 138l-3 3M114.4 123.1l3.2-.5v1.1zM201.1 133.8v.4M201.1 133.4v.1M261.2 138.5l.1 .1M261.3 138.9v.4M46.2 157.4l6.5 6.4h13.4M48.9 159.3l1.9 2.7-2.7-2zM59.2 142.5l2.7-1.9-1.9 2.7zM61 143.3l3.3-.3-3 1.4z"/>
<path d="M64.3 143l-5.7 1.5M65.6 144.4l-12 12M65.9 146.9l-16.2 16.2M67.4 145.8l-17.5 17.5M67.6 144.5l6.3 6.9M70.1 152.1l2.7-1.9-2 2.7zM70.1 142.1l6.4 7M77.4 145.3l.7 .8-2.7 1.8zM93.9 147h-17.5l-8.4 7.6M114.4 145.1l-3 3M114.4 152.1l-3 3.1M114.4 159.2l-3 3"/>
<path d="M234.1 153.6h.1M234.1 152.9v.3M234.1 152.4v.1M237.1 152.4l.1 .1M237.1 153.6h.1M237.2 152.9v.3M51 162.2l2.7 1.9-.8 .7zM114.4 166.3l-3 3M114.4 173.4l-3 3M114.4 180.4l-3 3M114.4 187.5l-1.5 1.5"/>
</g>
<g fill="#000">
<path d="M13.1 13.4l3.2-.5v1.1zM16.6 20.2l3.2-.5v1.1zM108.3 19.7l3.2 .5-3.2 .6zM111.8 12.9l3.3 .5-3.3 .6zM111.2 12.5l2.9 2.1-.8 .8zM132.6 19.6l3.2 .6-3.2 .5zM138.9 20.2l3.2-.6v1.1zM172.8 18.5l.8 .7-2.7 2zM226.5 15.4l3.5 .6-3.5 .6zM97.1 26.7l2.8 2-.8 .8zM108.5 29.8l2.5-2.1-1.7 2.8zM113.7 23.5l.9 .7-2.5 2.1z"/>
<path d="M120.3 27l.5 3.3h-1zM126.5 23.5l.6 3.3h-1.1zM163.4 27.9l2.8-1.9-2 2.6zM262.5 22.3l1-.3 .4 3.2zM268 25l.9 .6-2.1 2.6zM165.3 79.8l3.2 .5-3.2 .6zM167 74.7l3.3 .6-3.3 .5zM170.3 80.3l3.2-.5v1.1zM172.1 75.3l3.2-.6v1.1zM119.8 93.8h1l-.5 3.2zM126 97.2h1.1l-.6 3.3zM168 94.3l2.7-1.9-2 2.7z"/>
<path d="M179.2 93.8l.8 .7-2.4 2.2zM248.2 96.9l-1.3 3-.9-.5zM256 91.3l2.7-1.9-1.9 2.6zM261.3 86l.7 .7-2.6 1.9zM272.2 84l1.9 2.7-2.7-1.9zM274.7 87.3l2.7 1.9-.8 .8zM55.2 100.5l3 1.5-.7 .9zM117.3 108.8h1.1l-.6 3.2zM117.8 113.8l.6 3.2h-1.1zM119.6 110.5h1.1l-.5 3.3zM120.2 115.6l.5 3.3h-1.1zM167.9 101.9l2.4-2.2-1.5 2.9z"/>
<path d="M171.7 99.4l-.5 3.3-1.1-.4zM176 98.8l1.1 3.1-1.1 .2zM226.5 107.4l3.5 .6-3.5 .6zM234.9 100.5l2.8 1.7-.7 .8zM240.2 98.9l1.4 3-1.1 .3zM68.1 133.7l.7 .8-2.6 1.9zM75.4 133.2l1.9 2.7-2.7-1.9zM76.8 125.6l1.9 2.6-2.7-1.9zM78.4 137l2.7 1.9-.8 .8zM80.9 130.4l2.7 1.9-.8 .8zM109.9 122.6l3.3 .5-3.3 .6zM114.4 123.1l3.2-.5v1.1z"/>
<path d="M59.2 142.5l2.7-1.9-1.9 2.7zM61 143.3l3.3-.3-3 1.4zM70.1 152.1l2.7-1.9-2 2.7zM77.4 145.3l.7 .8-2.7 1.8zM48.9 159.3l1.9 2.7-2.7-2zM51 162.2l2.7 1.9-.8 .7z"/>
</g>
<g font-size="5">
<text x="61.3" y="140.3" transform="rotate(-45 61.3 140.3)">O6</text>
<text x="81.9" y="146.3">O3.5</text>
<text x="56.8" y="205">业务代码： FS-NM09-(L)-200-150-40</text>
</g>
<g font-size="4.9">
<text x="276.5" y="9.7">3.2</text>
<text x="60.4" y="12.7">204</text>
<text x="126" y="14.7">4-O3.5cO6`3.1</text>
<text x="55.6" y="19.6">190u0.1</text>
<text x="149" y="19.5">6</text>
<text x="244.2" y="19.9">16-R1</text>
<text x="272.7" y="21.1">8-R0.5</text>
<text x="162.8" y="28.4" transform="rotate(-45 162.8 28.4)">4-13.6</text>
<text x="125.9" y="65.7" transform="rotate(-90 125.9 65.7)">154</text>
<text x="119.6" y="70.4" transform="rotate(-90 119.6 70.4)">140u0.1</text>
<text x="154.1" y="74.6">3.7</text>
<text x="149.9" y="79.7">4-3.5</text>
<text x="150.6" y="95.8">8-R3</text>
<text x="187.1" y="90.9">8-R2</text>
<text x="256.1" y="91" transform="rotate(-45 256.1 91)">4-2</text>
<text x="278.8" y="90.5" transform="rotate(45 278.8 90.5)">4-1.8</text>
<text x="60.5" y="105.5">周边倒角C0.3</text>
<text x="145" y="105.1">4-R8.7</text>
<text x="123.4" y="109.6">3.5</text>
<text x="146.2" y="112.4">4-R6.9</text>
<text x="183.3" y="108.9">8-R1</text>
<text x="242.8" y="108.3">周边倒角C0.3</text>
<text x="99.7" y="122.5">2.4</text>
<text x="125.5" y="121.1">3.7</text>
<text x="77.7" y="126.3" transform="rotate(45 77.7 126.3)">3.1</text>
<text x="85.5" y="138">1.6</text>
<text x="38.6" y="146.2">倒角C0.3</text>
<text x="58.2" y="163.2">0.3</text>
<text x="207.6" y="171.2">6061 合金</text>
<text x="208.3" y="176.1">0.489 kg</text>
<text x="13.2" y="181.9">技术要求：</text>
<text x="206.6" y="181.1">喷砂星晖灰</text>
<text x="13.2" y="186.8">1、零件加工表面不应有划痕、擦伤等损伤零件表面的缺陷；</text>
<text x="13.2" y="191.6">2、去除毛刺飞边，锐角倒钝；</text>
<text x="211.9" y="189.8">上盖</text>
<text x="252.6" y="190.3">YG-L10A-2758-002</text>
<text x="13.2" y="196.5">3、未标注尺寸见3D数模。</text>
<text x="187.8" y="196">麦嗣淇</text>
<text x="220.6" y="196">2026.08.04</text>
<text x="260" y="196">A2</text>
<text x="259.4" y="201.1">1:1</text>
<text x="261.7" y="205.8">A1</text>
<text x="267.1" y="205.2">第 页 共 页</text>
<text x="271.4" y="205.2">1</text>
<text x="283.1" y="205.2">1</text>
</g>
<g font-size="3.3">
<text x="167.1" y="170.4">Material（材料）：</text>
<text x="166.9" y="175.6">Weight（重量）(Kg)：</text>
<text x="166.8" y="185.3">Part Name（零/部件名称）：</text>
<text x="166.8" y="180.5">Protection（表面处理）：</text>
<text x="241.7" y="185.4">Drawing Number（图号）：</text>
<text x="167.2" y="195.4">Drawn by（绘图）：</text>
<text x="204.5" y="195.6">Date（日期）：</text>
<text x="241.6" y="195.4">Size：(图幅）：</text>
<text x="167.2" y="200.4">Check by（校对）：</text>
<text x="204.5" y="200.5">Date（日期）：</text>
<text x="241.6" y="200.3">Scale (比例）：</text>
<text x="270.5" y="200.3">Sheet（页数）：</text>
<text x="167.2" y="205.6">Signature by (批准）：</text>
<text x="204.6" y="205.4">Date（日期）：</text>
<text x="241.4" y="205.3">Revision (版本）：</text>
</g>
<g font-size="3.2">
<text x="148.4" y="173.2">(未注公差）:</text>
<text x="149.5" y="170">Tolerances</text>
<text x="146.2" y="176.3">0.5 to 6</text>
<text x="146.2" y="179.4">6 to 30</text>
<text x="158.3" y="176.3">± 0.1</text>
<text x="158.3" y="179.4">± 0.2</text>
<text x="146.2" y="182.5">30 to 120 ± 0.3</text>
<text x="146.2" y="185.7">120 to 400 ± 0.5</text>
<text x="124.7" y="190.2">Break Sharp Edges</text>
<text x="145.2" y="190.2">Angular Tolerances</text>
<text x="122.5" y="196">Ch 0.05 to 0.25 x45°边长≤10</text>
<text x="125.3" y="193.1">(未注锐边倒角）:</text>
<text x="146.9" y="193.3">(未注角度公差）:</text>
<text x="158.4" y="196.4">± 1°</text>
<text x="123" y="200">Position Tolerances</text>
<text x="124.6" y="202.9">(未注位置公差）:</text>
<text x="146.3" y="199.6">＞10-60</text>
<text x="146.3" y="202.7">＞60-120 ± 20'</text>
<text x="157.3" y="199.6">± 30'</text>
<text x="130.7" y="205.8">±0.1</text>
<text x="147.4" y="205.8">＞120</text>
<text x="156.2" y="205.8">± 20'</text>
</g>
<g font-size="3.1">
<text x="216.6" y="17.1">A</text>
<text x="119.3" y="22.5">B</text>
<text x="105.2" y="36.6">B</text>
<text x="110.5" y="110.6">A-A</text>
<text x="216.6" y="109.1">A</text>
<text x="63.2" y="123.6">B-B</text>
<text x="63.2" y="126.7">2:1</text>
</g>
</svg>
